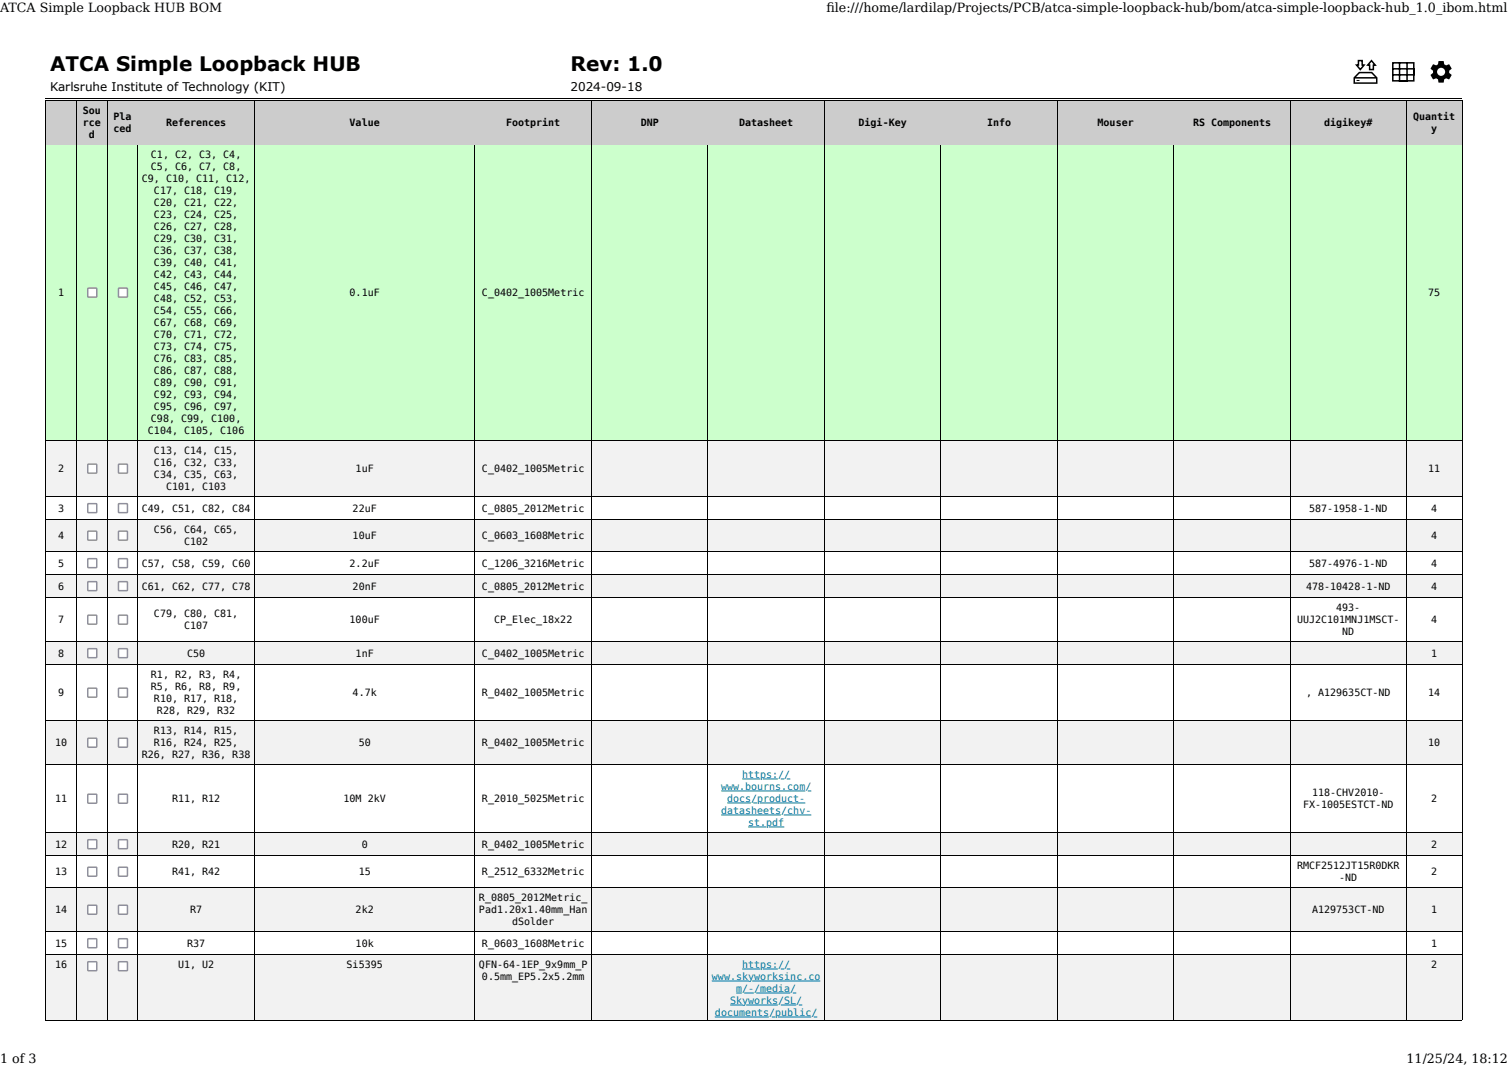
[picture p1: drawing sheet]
<svg xmlns="http://www.w3.org/2000/svg" width="420mm" height="297mm" viewBox="0 0 420 297" stroke-linecap="round" stroke-linejoin="round" font-family="sans-serif">
<path d="M12.7 27.5h394.8" fill="none" stroke="#000" stroke-width=".42"/>
<g fill="#fff">
<path d="M12.7 27.7h394.8v256.6h-394.8z"/>
<path d="M396.9 15.4h9.2v9.2h-9.2z"/>
</g>
<path d="M399.2 18l-.6 1.1 .7 .6v.6l-.7 .6 .6 1.1 .9-.2 .6 .3 .2 .9h1.3l.2-.9 .5-.3 .9 .2 .6-1.1-.6-.6v-.6l.6-.6-.6-1.1-.9 .2-.5-.3-.3-.9h-1.3l-.1 .9-.5 .3zM400.4 20a1.13 1.13 0 0 1 2.2 0 1.13 1.13 0 0 1-2.2 0z" fill="#000"/>
<path d="M386.4 15.4h9.2v9.2h-9.2z" fill="#fff"/>
<path d="M388.1 17.5h5.8v5h-5.8zM388.1 19.2h5.8v1.7h-5.8M392 17.5v5h-2.1v-5" fill="none" stroke="#000" stroke-width=".42"/>
<path d="M375.9 15.4h9.1v9.2h-9.1z" fill="#fff"/>
<path d="M378.5 16.9h1v1.2h.6l-1.1 1.3-1-1.3h.5zM382.1 16.9l1.1 1.3h-.6v1.2h-1v-1.3h-.5zM377.4 21.7h6.2M378.7 20.2h3.5l1.4 1.5v1.5h-6.3v-1.5z" fill="none" stroke="#000" stroke-width=".42"/>
<path d="M378 22.4h.8" fill="none" stroke="#000" stroke-width=".28"/>
<g fill="#cfc">
<path d="M12.8 40.3h8.5v82.5h-8.5z"/>
<path d="M21.3 40.3h8.6v82.5h-8.6z"/>
<path d="M29.9 40.3h8.5v82.5h-8.5z"/>
<path d="M38.4 40.3h32.5v82.5h-32.5z"/>
<path d="M70.9 40.3h61.4v82.5h-61.4z"/>
<path d="M132.3 40.3h32.5v82.5h-32.5z"/>
<path d="M164.8 40.3h32.5v82.5h-32.5z"/>
<path d="M197.3 40.3h32.4v82.5h-32.4z"/>
<path d="M229.7 40.3h32.5v82.5h-32.5z"/>
<path d="M262.2 40.3h32.4v82.5h-32.4z"/>
<path d="M294.6 40.3h32.5v82.5h-32.5z"/>
<path d="M327.1 40.3h32.4v82.5h-32.4z"/>
<path d="M359.5 40.3h32.3v82.5h-32.3z"/>
<path d="M391.8 40.3h15.6v82.5h-15.6z"/>
</g>
<g fill="#f2f2f2">
<path d="M12.8 122.8h8.5v15.6h-8.5z"/>
<path d="M21.3 122.8h8.6v15.6h-8.6z"/>
<path d="M29.9 122.8h8.5v15.6h-8.5z"/>
<path d="M38.4 122.8h32.5v15.6h-32.5z"/>
<path d="M70.9 122.8h61.4v15.6h-61.4z"/>
<path d="M132.3 122.8h32.5v15.6h-32.5z"/>
<path d="M164.8 122.8h32.5v15.6h-32.5z"/>
<path d="M197.3 122.8h32.4v15.6h-32.4z"/>
<path d="M229.7 122.8h32.5v15.6h-32.5z"/>
<path d="M262.2 122.8h32.4v15.6h-32.4z"/>
<path d="M294.6 122.8h32.5v15.6h-32.5z"/>
<path d="M327.1 122.8h32.4v15.6h-32.4z"/>
<path d="M359.5 122.8h32.3v15.6h-32.3z"/>
<path d="M391.8 122.8h15.6v15.6h-15.6z"/>
<path d="M12.8 144.8h8.5v8.9h-8.5z"/>
<path d="M21.3 144.8h8.6v8.9h-8.6z"/>
<path d="M29.9 144.8h8.5v8.9h-8.5z"/>
<path d="M38.4 144.8h32.5v8.9h-32.5z"/>
<path d="M70.9 144.8h61.4v8.9h-61.4z"/>
<path d="M132.3 144.8h32.5v8.9h-32.5z"/>
<path d="M164.8 144.8h32.5v8.9h-32.5z"/>
<path d="M197.3 144.8h32.4v8.9h-32.4z"/>
<path d="M229.7 144.8h32.5v8.9h-32.5z"/>
<path d="M262.2 144.8h32.4v8.9h-32.4z"/>
<path d="M294.6 144.8h32.5v8.9h-32.5z"/>
<path d="M327.1 144.8h32.4v8.9h-32.4z"/>
<path d="M359.5 144.8h32.3v8.9h-32.3z"/>
<path d="M391.8 144.8h15.6v8.9h-15.6z"/>
<path d="M12.8 160.1h8.5v6.4h-8.5z"/>
<path d="M21.3 160.1h8.6v6.4h-8.6z"/>
<path d="M29.9 160.1h8.5v6.4h-8.5z"/>
<path d="M38.4 160.1h32.5v6.4h-32.5z"/>
<path d="M70.9 160.1h61.4v6.4h-61.4z"/>
<path d="M132.3 160.1h32.5v6.4h-32.5z"/>
<path d="M164.8 160.1h32.5v6.4h-32.5z"/>
<path d="M197.3 160.1h32.4v6.4h-32.4z"/>
<path d="M229.7 160.1h32.5v6.4h-32.5z"/>
<path d="M262.2 160.1h32.4v6.4h-32.4z"/>
<path d="M294.6 160.1h32.5v6.4h-32.5z"/>
<path d="M327.1 160.1h32.4v6.4h-32.4z"/>
<path d="M359.5 160.1h32.3v6.4h-32.3z"/>
<path d="M391.8 160.1h15.6v6.4h-15.6z"/>
<path d="M12.8 178.8h8.5v6.4h-8.5z"/>
<path d="M21.3 178.8h8.6v6.4h-8.6z"/>
<path d="M29.9 178.8h8.5v6.4h-8.5z"/>
<path d="M38.4 178.8h32.5v6.4h-32.5z"/>
<path d="M70.9 178.8h61.4v6.4h-61.4z"/>
<path d="M132.3 178.8h32.5v6.4h-32.5z"/>
<path d="M164.8 178.8h32.5v6.4h-32.5z"/>
<path d="M197.3 178.8h32.4v6.4h-32.4z"/>
<path d="M229.7 178.8h32.5v6.4h-32.5z"/>
<path d="M262.2 178.8h32.4v6.4h-32.4z"/>
<path d="M294.6 178.8h32.5v6.4h-32.5z"/>
<path d="M327.1 178.8h32.4v6.4h-32.4z"/>
<path d="M359.5 178.8h32.3v6.4h-32.3z"/>
<path d="M391.8 178.8h15.6v6.4h-15.6z"/>
<path d="M12.8 200.8h8.5v12.3h-8.5z"/>
<path d="M21.3 200.8h8.6v12.3h-8.6z"/>
<path d="M29.9 200.8h8.5v12.3h-8.5z"/>
<path d="M38.4 200.8h32.5v12.3h-32.5z"/>
<path d="M70.9 200.8h61.4v12.3h-61.4z"/>
<path d="M132.3 200.8h32.5v12.3h-32.5z"/>
<path d="M164.8 200.8h32.5v12.3h-32.5z"/>
<path d="M197.3 200.8h32.4v12.3h-32.4z"/>
<path d="M229.7 200.8h32.5v12.3h-32.5z"/>
<path d="M262.2 200.8h32.4v12.3h-32.4z"/>
<path d="M294.6 200.8h32.5v12.3h-32.5z"/>
<path d="M327.1 200.8h32.4v12.3h-32.4z"/>
<path d="M359.5 200.8h32.3v12.3h-32.3z"/>
<path d="M391.8 200.8h15.6v12.3h-15.6z"/>
<path d="M12.8 232h8.5v6.4h-8.5z"/>
<path d="M21.3 232h8.6v6.4h-8.6z"/>
<path d="M29.9 232h8.5v6.4h-8.5z"/>
<path d="M38.4 232h32.5v6.4h-32.5z"/>
<path d="M70.9 232h61.4v6.4h-61.4z"/>
<path d="M132.3 232h32.5v6.4h-32.5z"/>
<path d="M164.8 232h32.5v6.4h-32.5z"/>
<path d="M197.3 232h32.4v6.4h-32.4z"/>
<path d="M229.7 232h32.5v6.4h-32.5z"/>
<path d="M262.2 232h32.4v6.4h-32.4z"/>
<path d="M294.6 232h32.5v6.4h-32.5z"/>
<path d="M327.1 232h32.4v6.4h-32.4z"/>
<path d="M359.5 232h32.3v6.4h-32.3z"/>
<path d="M391.8 232h15.6v6.4h-15.6z"/>
<path d="M12.8 247.4h8.5v12.2h-8.5z"/>
<path d="M21.3 247.4h8.6v12.2h-8.6z"/>
<path d="M29.9 247.4h8.5v12.2h-8.5z"/>
<path d="M38.4 247.4h32.5v12.2h-32.5z"/>
<path d="M70.9 247.4h61.4v12.2h-61.4z"/>
<path d="M132.3 247.4h32.5v12.2h-32.5z"/>
<path d="M164.8 247.4h32.5v12.2h-32.5z"/>
<path d="M197.3 247.4h32.4v12.2h-32.4z"/>
<path d="M229.7 247.4h32.5v12.2h-32.5z"/>
<path d="M262.2 247.4h32.4v12.2h-32.4z"/>
<path d="M294.6 247.4h32.5v12.2h-32.5z"/>
<path d="M327.1 247.4h32.4v12.2h-32.4z"/>
<path d="M359.5 247.4h32.3v12.2h-32.3z"/>
<path d="M391.8 247.4h15.6v12.2h-15.6z"/>
<path d="M12.8 266h8.5v18.3h-8.5z"/>
<path d="M21.3 266h8.6v18.3h-8.6z"/>
<path d="M29.9 266h8.5v18.3h-8.5z"/>
<path d="M38.4 266h32.5v18.3h-32.5z"/>
<path d="M70.9 266h61.4v18.3h-61.4z"/>
<path d="M132.3 266h32.5v18.3h-32.5z"/>
<path d="M164.8 266h32.5v18.3h-32.5z"/>
<path d="M197.3 266h32.4v18.3h-32.4z"/>
<path d="M229.7 266h32.5v18.3h-32.5z"/>
<path d="M262.2 266h32.4v18.3h-32.4z"/>
<path d="M294.6 266h32.5v18.3h-32.5z"/>
<path d="M327.1 266h32.4v18.3h-32.4z"/>
<path d="M359.5 266h32.3v18.3h-32.3z"/>
<path d="M391.8 266h15.6v18.3h-15.6z"/>
</g>
<g fill="none" stroke="#000" stroke-width=".28">
<path d="M12.7 28h8.6M12.8 28v256.3M21.3 28v256.3M21.4 28h8.4M29.9 28v256.3M29.9 28h8.5M38.4 28v256.3M38.5 28h32.3M70.9 28v256.3M71 28h61.3M132.3 28v256.3M132.4 28h32.3"/>
<path d="M164.8 28v256.3M164.9 28h32.3M197.3 28v256.3M197.3 28h32.3M229.7 28v256.3M229.8 28h32.3M262.2 28v256.3M262.2 28h32.4M294.6 28v256.3M294.7 28h32.3M327.1 28v256.3M327.2 28h32.3"/>
<path d="M359.5 28v256.3M359.6 28h32.1M391.8 28v256.3M391.9 28h15.6M407.4 28v256.3M12.7 40.3h394.8M12.7 122.8h394.8M12.7 138.4h394.8M12.7 144.8h394.8M12.7 153.7h394.8M12.7 160.1h394.8M12.7 166.5h394.8"/>
<path d="M12.7 178.8h394.8M12.7 185.2h394.8M12.7 200.8h394.8M12.7 213.1h394.8M12.7 232h394.8M12.7 238.4h394.8M12.7 247.4h394.8M12.7 259.6h394.8M12.7 266h394.8M12.7 284.3h394.8"/>
</g>
<g fill="#ccc">
<path d="M12.9 28.2h8.3v12h-8.3z"/>
<path d="M21.5 28.2h8.2v12h-8.2z"/>
<path d="M30 28.2h8.3v12h-8.3z"/>
<path d="M38.6 28.2h32.1v12h-32.1z"/>
<path d="M71 28.2h61.2v12h-61.2z"/>
<path d="M132.5 28.2h32.2v12h-32.2z"/>
<path d="M164.9 28.2h32.2v12h-32.2z"/>
<path d="M197.4 28.2h32.2v12h-32.2z"/>
<path d="M229.9 28.2h32.1v12h-32.1z"/>
<path d="M262.3 28.2h32.2v12h-32.2z"/>
<path d="M294.8 28.2h32.1v12h-32.1z"/>
<path d="M327.2 28.2h32.2v12h-32.2z"/>
<path d="M359.7 28.2h32v12h-32z"/>
<path d="M391.9 28.2h15.3v12h-15.3z"/>
</g>
<path d="M24.5 80.3h2.4v2.4h-2.4z" fill="#fff"/>
<path d="M24.5 80.3h2.4v2.4h-2.4z" fill="none" stroke="#8f8f9d" stroke-width=".42"/>
<path d="M33.1 80.3h2.3v2.4h-2.3z" fill="#fff"/>
<path d="M33.1 80.3h2.3v2.4h-2.3z" fill="none" stroke="#8f8f9d" stroke-width=".42"/>
<path d="M24.5 129.4h2.4v2.4h-2.4z" fill="#fff"/>
<path d="M24.5 129.4h2.4v2.4h-2.4z" fill="none" stroke="#8f8f9d" stroke-width=".42"/>
<path d="M33.1 129.4h2.3v2.4h-2.3z" fill="#fff"/>
<path d="M33.1 129.4h2.3v2.4h-2.3z" fill="none" stroke="#8f8f9d" stroke-width=".42"/>
<path d="M24.5 140.4h2.4v2.4h-2.4z" fill="#fff"/>
<path d="M24.5 140.4h2.4v2.4h-2.4z" fill="none" stroke="#8f8f9d" stroke-width=".42"/>
<path d="M33.1 140.4h2.3v2.4h-2.3z" fill="#fff"/>
<path d="M33.1 140.4h2.3v2.4h-2.3z" fill="none" stroke="#8f8f9d" stroke-width=".42"/>
<path d="M24.5 148.1h2.4v2.4h-2.4z" fill="#fff"/>
<path d="M24.5 148.1h2.4v2.4h-2.4z" fill="none" stroke="#8f8f9d" stroke-width=".42"/>
<path d="M33.1 148.1h2.3v2.4h-2.3z" fill="#fff"/>
<path d="M33.1 148.1h2.3v2.4h-2.3z" fill="none" stroke="#8f8f9d" stroke-width=".42"/>
<path d="M24.5 155.7h2.4v2.4h-2.4z" fill="#fff"/>
<path d="M24.5 155.7h2.4v2.4h-2.4z" fill="none" stroke="#8f8f9d" stroke-width=".42"/>
<path d="M33.1 155.7h2.3v2.4h-2.3z" fill="#fff"/>
<path d="M33.1 155.7h2.3v2.4h-2.3z" fill="none" stroke="#8f8f9d" stroke-width=".42"/>
<path d="M24.5 162.1h2.4v2.4h-2.4z" fill="#fff"/>
<path d="M24.5 162.1h2.4v2.4h-2.4z" fill="none" stroke="#8f8f9d" stroke-width=".42"/>
<path d="M33.1 162.1h2.3v2.4h-2.3z" fill="#fff"/>
<path d="M33.1 162.1h2.3v2.4h-2.3z" fill="none" stroke="#8f8f9d" stroke-width=".42"/>
<path d="M24.5 171.5h2.4v2.4h-2.4z" fill="#fff"/>
<path d="M24.5 171.5h2.4v2.4h-2.4z" fill="none" stroke="#8f8f9d" stroke-width=".42"/>
<path d="M33.1 171.5h2.3v2.4h-2.3z" fill="#fff"/>
<path d="M33.1 171.5h2.3v2.4h-2.3z" fill="none" stroke="#8f8f9d" stroke-width=".42"/>
<path d="M24.5 180.8h2.4v2.4h-2.4z" fill="#fff"/>
<path d="M24.5 180.8h2.4v2.4h-2.4z" fill="none" stroke="#8f8f9d" stroke-width=".42"/>
<path d="M33.1 180.8h2.3v2.4h-2.3z" fill="#fff"/>
<path d="M33.1 180.8h2.3v2.4h-2.3z" fill="none" stroke="#8f8f9d" stroke-width=".42"/>
<path d="M24.5 191.8h2.4v2.4h-2.4z" fill="#fff"/>
<path d="M24.5 191.8h2.4v2.4h-2.4z" fill="none" stroke="#8f8f9d" stroke-width=".42"/>
<path d="M33.1 191.8h2.3v2.4h-2.3z" fill="#fff"/>
<path d="M33.1 191.8h2.3v2.4h-2.3z" fill="none" stroke="#8f8f9d" stroke-width=".42"/>
<path d="M24.5 205.8h2.4v2.3h-2.4z" fill="#fff"/>
<path d="M24.5 205.8h2.4v2.3h-2.4z" fill="none" stroke="#8f8f9d" stroke-width=".42"/>
<path d="M33.1 205.8h2.3v2.3h-2.3z" fill="#fff"/>
<path d="M33.1 205.8h2.3v2.3h-2.3z" fill="none" stroke="#8f8f9d" stroke-width=".42"/>
<path d="M24.5 221.4h2.4v2.4h-2.4z" fill="#fff"/>
<path d="M24.5 221.4h2.4v2.4h-2.4z" fill="none" stroke="#8f8f9d" stroke-width=".42"/>
<path d="M33.1 221.4h2.3v2.4h-2.3z" fill="#fff"/>
<path d="M33.1 221.4h2.3v2.4h-2.3z" fill="none" stroke="#8f8f9d" stroke-width=".42"/>
<g fill="none" stroke="#0278a4" stroke-width=".28">
<path d="M206.8 217.1h5M212.5 217.1h4.2M217.5 217.1h1M219.2 217.1h1M201 220.4h23.4M201 227.1h16.5M202.6 223.7h6.6M208.5 230.4h5M209.9 223.7h1.1M211.7 223.7h12.7M214.2 230.4h4.3M218.4 227.1h7.6"/>
<path d="M225.1 220.4h.9"/>
</g>
<path d="M24.5 234h2.4v2.4h-2.4z" fill="#fff"/>
<path d="M24.5 234h2.4v2.4h-2.4z" fill="none" stroke="#8f8f9d" stroke-width=".42"/>
<path d="M33.1 234h2.3v2.4h-2.3z" fill="#fff"/>
<path d="M33.1 234h2.3v2.4h-2.3z" fill="none" stroke="#8f8f9d" stroke-width=".42"/>
<path d="M24.5 241.7h2.4v2.4h-2.4z" fill="#fff"/>
<path d="M24.5 241.7h2.4v2.4h-2.4z" fill="none" stroke="#8f8f9d" stroke-width=".42"/>
<path d="M33.1 241.7h2.3v2.4h-2.3z" fill="#fff"/>
<path d="M33.1 241.7h2.3v2.4h-2.3z" fill="none" stroke="#8f8f9d" stroke-width=".42"/>
<path d="M24.5 252.3h2.4v2.4h-2.4z" fill="#fff"/>
<path d="M24.5 252.3h2.4v2.4h-2.4z" fill="none" stroke="#8f8f9d" stroke-width=".42"/>
<path d="M33.1 252.3h2.3v2.4h-2.3z" fill="#fff"/>
<path d="M33.1 252.3h2.3v2.4h-2.3z" fill="none" stroke="#8f8f9d" stroke-width=".42"/>
<path d="M24.5 261.6h2.4v2.4h-2.4z" fill="#fff"/>
<path d="M24.5 261.6h2.4v2.4h-2.4z" fill="none" stroke="#8f8f9d" stroke-width=".42"/>
<path d="M33.1 261.6h2.3v2.4h-2.3z" fill="#fff"/>
<path d="M33.1 261.6h2.3v2.4h-2.3z" fill="none" stroke="#8f8f9d" stroke-width=".42"/>
<path d="M24.5 268h2.4v2.4h-2.4z" fill="#fff"/>
<path d="M24.5 268h2.4v2.4h-2.4z" fill="none" stroke="#8f8f9d" stroke-width=".42"/>
<path d="M33.1 268h2.3v2.4h-2.3z" fill="#fff"/>
<path d="M33.1 268h2.3v2.4h-2.3z" fill="none" stroke="#8f8f9d" stroke-width=".42"/>
<g fill="none" stroke="#0278a4" stroke-width=".28">
<path d="M198.3 273.3h10.5M205.1 276.7h1.6M206.8 270h5M207.4 276.7h2.6M209.6 273.3h18.9M210.7 276.7h9.5M212.5 270h4.2M217.5 270h1M219.2 270h1M220.9 276.7h1M199.1 283.4h15.1M203.5 280h3.6"/>
<path d="M207.9 280h8.8M215 283.4h1M216.7 283.4h9.3M217.5 280h4.4M222.6 280h.9M226.7 283.4h1"/>
</g>
<g font-size="5.6">
<text x="14" y="19.7">ATCA Simple Loopback HUB</text>
<text x="158.9" y="19.7">Rev: 1.0</text>
</g>
<g font-size="3.5">
<text x="0" y="3.4">ATCA Simple Loopback HUB BOM</text>
<text x="230.3" y="3.4">fle:///home/lardilap/Projects/PCB/atca-simple-loopback-hub/bom/atca-simple-loopback-hub_1.0_ibom.html</text>
<text x="230.3" y="3.4">i</text>
<text x="0" y="296.2">1 of 3</text>
<text x="391.9" y="296.2">11/25/24, 18:12</text>
</g>
<g font-size="3.3">
<text x="14" y="25.2">Karlsruhe Institute of Technology (KIT)</text>
<text x="158.9" y="25.2">2024-09-18</text>
</g>
<g font-size="2.8">
<text x="23.1" y="31.8">Sou</text>
<text x="23.1" y="35.1">rce</text>
<text x="31.6" y="33.5">Pla</text>
<text x="46.3" y="35.1">References</text>
<text x="97.4" y="35.1">Value</text>
<text x="141" y="35.1">Footprint</text>
<text x="178.5" y="35.1">DNP</text>
<text x="205.9" y="35.1">Datasheet</text>
<text x="239.2" y="35.1">Digi-Key</text>
<text x="275" y="35.1">Info</text>
<text x="305.8" y="35.1">Mouser</text>
<text x="332.4" y="35.1">RS Components</text>
<text x="369" y="35.1">digikey#</text>
<text x="393.7" y="33.5">Quantit</text>
<text x="24.8" y="38.5">d</text>
<text x="31.6" y="36.8">ced</text>
<text x="398.8" y="36.8">y</text>
<text x="42.1" y="44.1">C1, C2, C3, C4,</text>
<text x="42.1" y="47.4">C5, C6, C7, C8,</text>
<text x="39.5" y="50.7">C9, C10, C11, C12,</text>
<text x="42.9" y="54.1">C17, C18, C19,</text>
<text x="42.9" y="57.4">C20, C21, C22,</text>
<text x="42.9" y="60.8">C23, C24, C25,</text>
<text x="42.9" y="64.1">C26, C27, C28,</text>
<text x="42.9" y="67.5">C29, C30, C31,</text>
<text x="42.9" y="70.8">C36, C37, C38,</text>
<text x="42.9" y="74.2">C39, C40, C41,</text>
<text x="42.9" y="77.5">C42, C43, C44,</text>
<text x="16.2" y="82.5">1</text>
<text x="42.9" y="80.8">C45, C46, C47,</text>
<text x="97.4" y="82.5">0.1uF</text>
<text x="134.3" y="82.5">C_0402_1005Metric</text>
<text x="397.9" y="82.5">75</text>
<text x="42.9" y="84.2">C48, C52, C53,</text>
<text x="42.9" y="87.5">C54, C55, C66,</text>
<text x="42.9" y="90.9">C67, C68, C69,</text>
<text x="42.9" y="94.2">C70, C71, C72,</text>
<text x="42.9" y="97.6">C73, C74, C75,</text>
<text x="42.9" y="100.9">C76, C83, C85,</text>
<text x="42.9" y="104.3">C86, C87, C88,</text>
<text x="42.9" y="107.6">C89, C90, C91,</text>
<text x="42.9" y="110.9">C92, C93, C94,</text>
<text x="42.1" y="117.6">C98, C99, C100,</text>
<text x="42.9" y="114.3">C95, C96, C97,</text>
<text x="41.2" y="121">C104, C105, C106</text>
<text x="16.2" y="131.6">2</text>
<text x="42.9" y="126.5">C13, C14, C15,</text>
<text x="42.9" y="129.9">C16, C32, C33,</text>
<text x="99.1" y="131.6">1uF</text>
<text x="134.3" y="131.6">C_0402_1005Metric</text>
<text x="397.9" y="131.6">11</text>
<text x="42.9" y="133.2">C34, C35, C63,</text>
<text x="46.3" y="136.6">C101, C103</text>
<text x="16.2" y="142.6">3</text>
<text x="39.5" y="142.6">C49, C51, C82, C84</text>
<text x="98.3" y="142.6">22uF</text>
<text x="134.3" y="142.6">C_0805_2012Metric</text>
<text x="364.8" y="142.6">587-1958-1-ND</text>
<text x="398.7" y="142.6">4</text>
<text x="42.9" y="148.6">C56, C64, C65,</text>
<text x="16.2" y="150.2">4</text>
<text x="51.3" y="151.9">C102</text>
<text x="98.3" y="150.2">10uF</text>
<text x="134.3" y="150.2">C_0603_1608Metric</text>
<text x="398.8" y="150.2">4</text>
<text x="16.2" y="157.9">5</text>
<text x="39.5" y="157.9">C57, C58, C59, C60</text>
<text x="97.4" y="157.9">2.2uF</text>
<text x="134.3" y="157.9">C_1206_3216Metric</text>
<text x="364.8" y="157.9">587-4976-1-ND</text>
<text x="398.7" y="157.9">4</text>
<text x="16.2" y="164.3">6</text>
<text x="39.5" y="164.3">C61, C62, C77, C78</text>
<text x="98.3" y="164.3">20nF</text>
<text x="134.3" y="164.3">C_0805_2012Metric</text>
<text x="363.9" y="164.3">478-10428-1-ND</text>
<text x="398.7" y="164.3">4</text>
<text x="16.2" y="173.6">7</text>
<text x="42.9" y="172">C79, C80, C81,</text>
<text x="97.4" y="173.6">100uF</text>
<text x="137.7" y="173.6">CP_Elec_18x22</text>
<text x="361.4" y="173.6">UUJ2C101MNJ1MSCT-</text>
<text x="372.3" y="170.3">493-</text>
<text x="398.8" y="173.6">4</text>
<text x="51.3" y="175.3">C107</text>
<text x="374" y="177">ND</text>
<text x="16.2" y="183">8</text>
<text x="52.1" y="183">C50</text>
<text x="99.1" y="183">1nF</text>
<text x="134.3" y="183">C_0402_1005Metric</text>
<text x="398.8" y="183">1</text>
<text x="42.1" y="189">R1, R2, R3, R4,</text>
<text x="16.2" y="194">9</text>
<text x="42.1" y="192.3">R5, R6, R8, R9,</text>
<text x="42.9" y="195.7">R10, R17, R18,</text>
<text x="98.3" y="194">4.7k</text>
<text x="134.3" y="194">R_0402_1005Metric</text>
<text x="363.9" y="194">, A129635CT-ND</text>
<text x="397.9" y="194">14</text>
<text x="43.7" y="199">R28, R29, R32</text>
<text x="15.4" y="207.9">10</text>
<text x="42.9" y="204.6">R13, R14, R15,</text>
<text x="42.9" y="207.9">R16, R24, R25,</text>
<text x="99.9" y="207.9">50</text>
<text x="134.3" y="207.9">R_0402_1005Metric</text>
<text x="397.9" y="207.9">10</text>
<text x="39.5" y="211.3">R26, R27, R36, R38</text>
<text x="365.6" y="221.9">118-CHV2010-</text>
<text x="15.4" y="223.5">11</text>
<text x="47.9" y="223.5">R11, R12</text>
<text x="95.7" y="223.5">10M 2kV</text>
<text x="134.3" y="223.5">R_2010_5025Metric</text>
<text x="363.1" y="225.2">FX-1005ESTCT-ND</text>
<text x="398.8" y="223.5">2</text>
<text x="15.4" y="236.2">12</text>
<text x="47.9" y="236.2">R20, R21</text>
<text x="100.8" y="236.2">0</text>
<text x="134.3" y="236.2">R_0402_1005Metric</text>
<text x="398.8" y="236.2">2</text>
<text x="15.4" y="243.9">13</text>
<text x="47.9" y="243.9">R41, R42</text>
<text x="99.9" y="243.9">15</text>
<text x="134.3" y="243.9">R_2512_6332Metric</text>
<text x="361.4" y="242.2">RMCF2512JT15R0DKR</text>
<text x="373.1" y="245.5">-ND</text>
<text x="398.8" y="243.9">2</text>
<text x="133.5" y="251.1">R_0805_2012Metric_</text>
<text x="15.4" y="254.5">14</text>
<text x="53" y="254.5">R7</text>
<text x="99.1" y="254.5">2k2</text>
<text x="133.5" y="254.5">Pad1.20x1.40mm_Han</text>
<text x="142.7" y="257.8">dSolder</text>
<text x="365.6" y="254.5">A129753CT-ND</text>
<text x="398.7" y="254.5">1</text>
<text x="15.4" y="263.8">15</text>
<text x="52.1" y="263.8">R37</text>
<text x="99.1" y="263.8">10k</text>
<text x="134.3" y="263.8">R_0603_1608Metric</text>
<text x="398.8" y="263.8">1</text>
<text x="15.4" y="269.8">16</text>
<text x="49.6" y="269.8">U1, U2</text>
<text x="96.6" y="269.8">Si5395</text>
<text x="133.5" y="269.8">QFN-64-1EP_9x9mm_P</text>
<text x="398.8" y="269.8">2</text>
<text x="134.3" y="273.1">0.5mm_EP5.2x5.2mm</text>
</g>
<g font-size="2.8" fill="#0278a4">
<text x="200.9" y="220.2">www.bourns.com/</text>
<text x="206.8" y="216.8">https://</text>
<text x="200.9" y="226.9">datasheets/chv-</text>
<text x="202.6" y="223.5">docs/product-</text>
<text x="208.4" y="230.2">st.pdf</text>
<text x="206.8" y="269.8">https://</text>
<text x="198.4" y="273.1">www.skyworksinc.co</text>
<text x="203.4" y="279.8">Skyworks/SL/</text>
<text x="205.1" y="276.5">m/-/media/</text>
<text x="199.2" y="283.2">documents/public/</text>
</g>
</svg>
